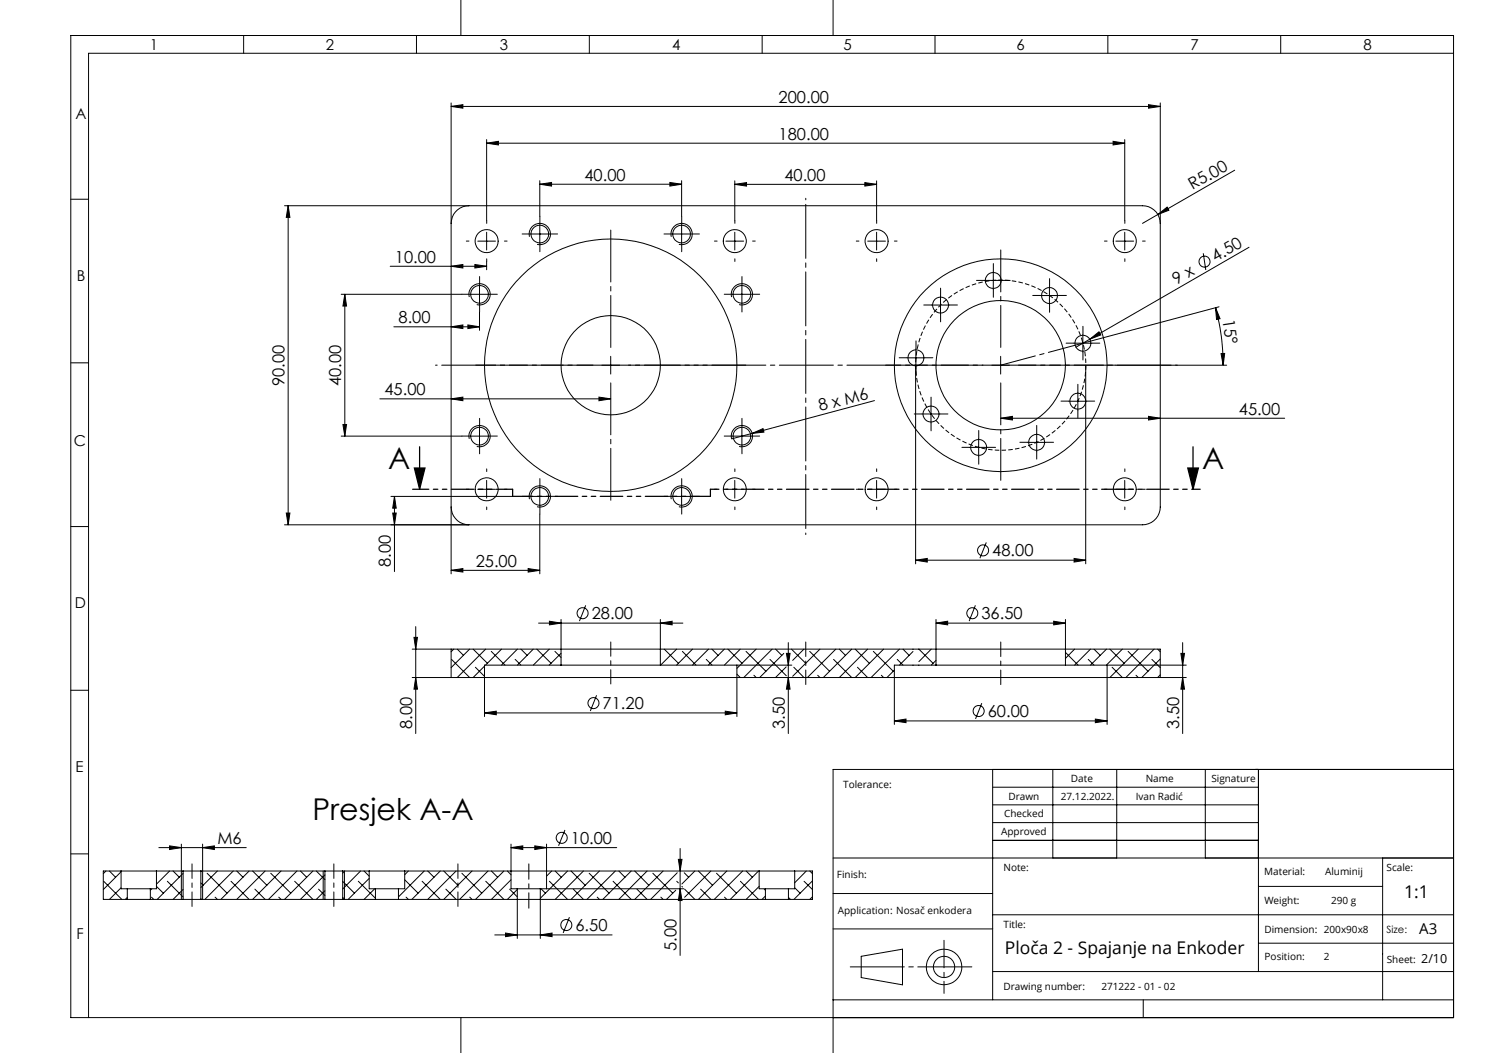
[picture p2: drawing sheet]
<svg xmlns="http://www.w3.org/2000/svg" width="420mm" height="297mm" viewBox="0 0 420 297" stroke-linecap="round" stroke-linejoin="round" font-family="sans-serif">
<g fill="none" stroke="#000" stroke-width=".28">
<path d="M20 10h390v277h-390zM68.7 10v5M117.5 10v5M130 0v10M166.2 10v5M215 10v5M235 0v10M263.7 10v5M312.5 10v5M361.2 10v5M410 15h-385v272M127.2 30l3.4-.5v1z"/>
<path d="M127.2 29v132.9M127.2 30h200.1M137.3 39.4v22.9M314 39.9l3.3 .5-3.3 .5zM317.3 39.4v22.9M324 29.5l3.3 .5-3.3 .5zM327.3 29v114a5 5 0 0 1-5 5h-242M20 56.2h5M80.3 58h242a5 5 0 0 1 5 5M81.3 58l.5 3.3h-1zM81.3 58v90M132.3 58a5 5 0 0 0-5.1 5"/>
<path d="M137.3 40.4l3.3-.5v1zM137.3 40.4h180M152.3 52l3.3-.5v1zM152.3 51v10M152.3 52h40M188.9 51.5l3.4 .5-3.4 .5zM192.3 51v10M207.3 52l3.3-.5v1zM207.3 51v11.3M207.3 52h40M243.9 51.5l3.4 .5-3.4 .5zM247.3 51v11.3"/>
<path d="M348.3 48l-21.7 12.5M110.1 75.1h27.2M127.2 75.1l3.4-.5v1zM133.9 74.6l3.4 .5-3.4 .5zM134.8 68h5M137.3 65.5v5M137.3 73.8v2.3M149.4 66.8a3 3 0 0 1 2.6-3.8 3 3 0 0 1 3.3 3.3 3 3 0 0 1-3.8 2.6M149.8 66h5M152.3 63.5v5M189.4 66.8a3 3 0 0 1 2.6-3.8 3 3 0 0 1 3.3 3.3 3 3 0 0 1-3.8 2.6M189.8 66h5"/>
<path d="M192.3 63.5v5M204.8 68h5M207.3 65.5v5M244.8 68h5M247.3 65.5v5M277.7 79.1h5M280.2 76.6v5M314.7 68h5.1M317.3 65.5v5M326.6 60.5l2.6-2.1 .5 .9zM326.6 60.5l-4.3 2.5M339.4 71.4l.7 4.8"/>
<path d="M352.3 69.7l-44.9 26M96.2 83h34.1M97.3 83l.5 3.3h-1.1zM97.3 83v40M111.1 92.2h24.2M127.2 92.2l3.4-.6v1.1zM132 91.6l3.3 .6-3.3 .5zM132.4 83.8a2.99 2.99 0 0 1 2.6-3.8 2.99 2.99 0 0 1 3.2 3.3 2.99 2.99 0 0 1-3.7 2.6M132.8 83h5M135.3 80.5v5M135.3 88v5.2M206.4 83.8a2.99 2.99 0 0 1 2.6-3.8 2.99 2.99 0 0 1 3.3 3.3 2.99 2.99 0 0 1-3.8 2.6"/>
<path d="M206.8 83h5M209.3 80.5v5M258.3 98.4v5M262.8 86h5M265.3 83.5v5M293.5 83.4h5M296 80.9v5M302.9 96.8h5M305.4 94.3v5M307.4 95.7l2.6-2.1 .5 .9zM307.4 95.7l-3.9 2.2M342.9 86.8l1.2 3.1-1 .2z"/>
<path d="M342.9 86.8l1.6 8 .5 8.2M343.9 86.5l-38.5 10.3M344.4 99.7h1l-.4 3.3zM20 102.3h5M96.7 119.7h1.1l-.5 3.3zM107.1 112.5h65.2M127.2 112.5l3.4-.5v1zM168.9 112l3.4 .5-3.4 .5zM169.8 103h5M172.3 100.5v5M246.7 113l-34.5 9.2M255.9 100.9h4.9"/>
<path d="M258.3 103v56M260.1 116.8h5M262.6 114.3v5M279.8 103h5M282.3 118l3.3-.6v1.1zM282.3 118h80.1M282.3 100.5v5M301.5 113.2h5M304 110.7v5M306.2 103v56M314.7 103h31.3M324 117.4l3.3 .6-3.3 .5z"/>
<path d="M96.2 123h34.1M132.4 123.8a2.99 2.99 0 0 1 2.6-3.8 2.99 2.99 0 0 1 3.2 3.3 2.99 2.99 0 0 1-3.7 2.6M132.8 123h5M134.8 138h5M135.3 120.5v5M137.3 135.5v5M152.3 137.5v5M192.3 137.5v5M204.8 138h5M206.8 123h5M207.3 135.5v5M209.3 120.5v5"/>
<path d="M212.2 122.2l3-1.3 .3 1zM212.2 122.2l-5.8 1.6a2.99 2.99 0 0 1 2.6-3.8 2.99 2.99 0 0 1 3.3 3.3 2.99 2.99 0 0 1-3.8 2.6M244.8 138h5M247.3 135.5v5M273.5 126.2h5.1M276 123.7v5M289.9 124.8h5M292.4 122.3v5M314.7 138h5.1M317.3 135.5v5M20 148.5h5M80.8 144.7h1l-.5 3.3z"/>
<path d="M110.3 140h34.3M110.8 144.7h1l-.5 3.3zM111.3 140v21.2M111.3 140l.5 3.3h-1zM127.2 143a5.1 5.1 0 0 0 5.1 5M149.4 140.8a2.99 2.99 0 0 1 2.6-3.8 2.99 2.99 0 0 1 3.2 3.3 2.99 2.99 0 0 1-3.7 2.6M149.8 140h5M152.3 145v16.9M189.4 140.8a2.99 2.99 0 0 1 2.6-3.8 2.99 2.99 0 0 1 3.2 3.3 2.99 2.99 0 0 1-3.7 2.6M189.8 140h5M258.3 158l3.2-.5v1zM258.3 158h47.9"/>
<path d="M278.2 153l-1.8 4.4M303 157.5l3.2 .5-3.2 .5zM116.8 179.8h1l-.5 3.3zM117.3 176.7v30.2M127.2 160.9l3.4-.5v1zM127.2 160.9h25.1M149 160.4l3.3 .5-3.3 .5zM151.9 175.8h40.7M155 175.2l3.3 .6-3.3 .4zM158.3 174.7v12.9M165.2 170.7l-1.8 4.5M186.3 175.8l3.3-.6v1z"/>
<path d="M186.3 174.7v12.9M264 175.8l3.3-.6v1zM264 175.8h36.5M264 174.7v12.9M275.1 170.7l-1.7 4.5M297.2 175.2l3.3 .6-3.3 .4zM300.5 174.7v12.9M20 194.7h5M116.3 183.1h142.9M116.3 191.1h218.3M117.3 191.1l.5 3.3h-1zM127.2 183.1v8"/>
<path d="M127.4 186l5.1 5.1M128 183.1l-.8 .7M129 183.1l1.7 1.8M132.5 183.1l-5.3 5.2M133.5 183.1l4 4M134.1 188.2l2.6 2.6M136.7 187.9l-3.2 3.2M137 183.1l-8 8M138.6 183.7l3.9 3.9M141.5 183.1l-4.6 4.5M145.3 186l1.6 1.6M145.9 183.1l-4.4 4.5"/>
<path d="M146.9 183.1l1.8 1.8M150.4 183.1l-4.5 4.5M151.4 183.1l4 4M154.9 183.1l-4.5 4.5M156.5 183.7l1.8 1.8M158.3 184.3l-3.4 3.3M158.3 187.6h28M158.3 187.6h-21.6v14.5M168.3 196.1l-1.8 4.5M186.4 183.1l-.1 .1M187.4 183.1l3.9 4M190.9 183.1l-4.6 4.5"/>
<path d="M192.5 183.7l3.8 3.9M195.3 183.1l-4.4 4.5M199.2 186l1.6 1.6M199.8 183.1l-4.5 4.5M200.8 183.1l1.8 1.8M204.3 183.1l-4.5 4.5M205.3 183.1l4 4M207.9 190.1l.9 1M207.9 187.6v14.5M208.8 183.1l-4.5 4.5M210.4 183.7l5.6 5.6M212.7 190.5l.6 .6"/>
<path d="M213.3 183.1l-5.4 5.4M217.2 186l4.6 4.6M217.8 183.1l-8 8M218.8 183.1l1.7 1.8M221.1 184.3l-6.8 6.8M221.8 188.1l-3 3M221.8 184.3h1l-.4 3.3zM222.4 191.1l.4 3.3h-1zM222.4 181.3v25.6M223.3 183.1l.1 .2M223.3 187.6h-37M223.6 183.4l3.7 3.7"/>
<path d="M223.9 188.2l2.9 2.9M226.8 183.1l-3.2 3.2M228.4 183.7l5.6 5.6M230.6 190.5l.7 .6M231.3 183.1l-7.7 7.6M235.1 186l5.1 5.1M235.8 183.1l-8 8M236.7 183.1l1.8 1.8M240.2 183.1l-8 8M241.2 183.1l4 4M241.9 188.2l2.8 2.9M244.7 183.1l-8 8"/>
<path d="M246.3 183.7l5.7 5.6M248.6 190.5l.6 .6M249.2 183.1l-8 8M252.3 189l-2.1 2.1M253.1 186l1.6 1.6M253.7 183.1l-8 8M254.7 183.1l1.7 1.8M257.5 183.8l-3.8 3.8M259.2 183.1l4 4M259.2 183.1h68.1v8M262.7 183.1l-3.5 3.5M264 186.3l-1.3 1.3"/>
<path d="M264 187.6h36.5M264 187.6h-11.7v16.7M276.9 198.3l-1.7 4.5M300.5 184l3.6 3.6M303.1 183.1l-2.6 2.6M307 186l1.6 1.6M307.6 183.1l-4.5 4.5M308.6 183.1l1.7 1.8M312.1 183.1l-4.5 4.5M312.3 187.6v16.7M313.1 183.1l4 4M313.7 188.2l2.9 2.9"/>
<path d="M316.6 183.1l-4.5 4.5M318.2 183.7l5.6 5.6M320.4 190.5l.7 .6M321.1 183.1l-8 8M324.9 186l2.4 2.3M325.5 183.1l-7.9 8M326.5 183.1l.8 .7M327.3 185.9l-5.2 5.2M327.3 190.4l-.8 .7M333.1 184.3h1l-.5 3.3zM333.6 191.1l.5 3.3h-1zM333.6 181.3v25.6"/>
<path d="M334.6 187.6h-34.1M136.7 201.1l3.3-.5v1zM136.7 201.1h71.2M204.6 200.6l3.3 .5-3.3 .5zM252.3 203.3l3.3-.5v1zM252.3 203.3h60M280 217v65M297 217v25M309 202.8l3.3 .5-3.3 .5zM315 217v25M340 217v25M355 217v57"/>
<path d="M410 217h-175v80M44.8 239.1h24.7M47.8 238.6l3.4 .5-3.4 .5zM51.2 238.1v15.6M57.1 239.1l3.4-.5v1zM57.1 238.1v15.6M144.1 239.1l3.4-.5v1zM144.1 238.1v12.6h1.8M144.1 239.1h29.9M150.8 238.6l3.4 .5-3.4 .5zM154.2 238.1v12.6M159.3 234.1l-1.7 4.4"/>
<path d="M191.8 239.3v30.2M280 222h75M280 237h75M280 227h75M280 232h75M20 240.8h5M29.2 248.6l5.2 5.1M29.9 245.7l-.8 .7M30.9 245.7l1.7 1.7M34.1 245.9l-5 5M34.1 250.4l-3.2 3.3M34.1 245.7h10"/>
<path d="M34.1 245.7v5h1.8M34.1 245.7h-5v8h6.8M35.9 253.1l-.6 .6M35.9 250.7h6.5M35.9 253.7h6.5M35.9 250.7v3M42.4 253.7h9.2M42.4 250.7v3M42.7 253l.7 .7M42.8 250.7l-.4 .4M44.1 245.7v5h-1.7M44.1 250l2 1.9"/>
<path d="M44.1 245.7h7.5M47.2 248.6l4.4 4.4M47.8 245.7l-3.7 3.7M48.8 245.7l1.8 1.7M51.6 250.9l-2.8 2.8M51.6 246.3l-7.3 7.4M51.6 253.7h5.1M51.6 245.7h5.1M51.6 245.7v8M56.7 253.7h35M56.7 245.7h35M56.7 245.7v8"/>
<path d="M56.7 253.5l.1 .2M56.7 249l.6 .7M56.8 245.7l-.1 .1M58.4 246.3l5.6 5.6M60.7 253l.6 .7M61.3 245.7l-4.6 4.6M65.2 248.6l5.1 5.1M65.8 245.7l-8 8M66.8 245.7l1.7 1.7M70.3 245.7l-8 8M71.3 245.7l4 4M71.9 250.8l2.9 2.9"/>
<path d="M74.8 245.7l-8 8M76.4 246.3l5.6 5.6M78.6 253l.7 .7M79.3 245.7l-8 8M83.1 248.6l5.2 5.1M83.7 245.7l-8 8M84.7 245.7l1.8 1.7M88.3 245.7l-8 8M89.2 245.7l2.5 2.4M89.9 250.8l1.8 1.8M91.2 245.7v8M91.7 246.8l-7 6.9"/>
<path d="M91.7 251.2l-2.5 2.5M91.7 253.7h5M91.7 245.7h5M91.7 245.7v8M96.7 253.1l.5 .6M96.7 248.6l3.3 3.3M96.7 245.7v8M96.7 253.7h9.2M96.7 245.7h7.4M97.2 245.7v8M97.2 245.7l-.5 .6M101.1 248.6l4.8 4.8"/>
<path d="M101.7 245.7l-5 5.1M102.7 245.7l1.4 1.4M104.1 247.8l-5.9 5.9M104.1 245.7h10.1M104.1 245.7v5h1.8M105.7 250.7l-3 3M105.9 250.7h6.5M105.9 253.7h6.5M105.9 250.7v3M112.4 253.7h103.5M112.4 250.7v3M114.2 248.1l3.7 3.8"/>
<path d="M114.2 245.7h99.9M114.2 245.7v5h-1.8M114.5 253l.7 .7M115.2 245.7l-1 1M119.1 248.6l5.1 5.1M119.7 245.7l-7.3 7.3M120.6 245.7l1.8 1.7M124.2 245.7l-8 8M125.2 245.7l4 4M125.8 250.8l2.9 2.9M128.7 245.7l-8.1 8M130.3 246.3l5.6 5.6"/>
<path d="M132.5 253l.6 .7M133.1 245.7l-7.9 8M137 248.6l5.1 5.1M137.7 245.7l-8.1 8M138.6 245.7l1.8 1.7M142.1 245.7l-8 8M143.1 245.7l1 1M143.8 250.8l2.1 2.2M144.1 248.1l-5.5 5.6M145.9 250.9l-2.8 2.8M145.9 250.7h6.5M145.9 250.7v14"/>
<path d="M152.4 250.7v14M152.6 250.7l1.2 1.2M155 248.6l5.1 5.1M155.6 245.7l-1.4 1.4M156.6 245.7l1.7 1.7M160.1 245.7l-7.7 7.7M160.6 258.7l-1.7 4.4M161.1 245.7l4 4M161.7 250.8l2.9 2.9M164.6 245.7l-8 8M166.2 246.3l5.6 5.6M168.5 253l.6 .7"/>
<path d="M169.1 245.7l-8 8M172.9 248.6l5.1 5.1M173.6 245.7l-8 8M174.6 245.7l1.7 1.7M178 245.7l-8 8M179 245.7l4 4M179.7 250.8l2.8 2.9M182.5 245.7l-7.9 8M184.1 246.3l5.7 5.6M186.4 253l.6 .7M187 245.7l-8 8M190.6 251.1l-2.6 2.6"/>
<path d="M190.9 248.6l.4 .4M191 246.2l-7.5 7.5M191.3 242.4h1.1l-.6 3.3zM191.8 250.7l.6 3.3h-1.1zM192.3 250l.2 .2M192.9 250.7h-40.5M193 246.2l1.2 1.2M193.1 250.8l2.9 2.9M196 245.7l-3.7 3.6M197 245.7l4 4M197.6 250.8l2.9 2.9M200.5 245.7l-7.4 7.4"/>
<path d="M202.1 246.3l5.6 5.6M204.4 253l.6 .7M205 245.7l-8 8M208.8 248.6l5.2 5.1M209.5 245.7l-8 8M210.5 245.7l1.7 1.7M214 245.7l-8 8M214.1 245.7h10.1M214.1 245.7v5h1.8M214.1 250l-3.6 3.7M215.6 250.8l.3 .3M215.9 250.7h6.5"/>
<path d="M215.9 253.7h6.5M215.9 252.7l-1 1M215.9 250.7v3M222.4 253.1l.6 .6M222.4 250.7v3M222.4 250.7h.1M224.2 250.4l1.5 1.5M224.2 245.7v5h-1.8M224.2 245.7h5v8h-6.8M226.8 248.6l2.4 2.3M227.4 245.7l-3.2 3.3M228.4 245.7l.8 .7"/>
<path d="M229.2 248.5l-5.3 5.2M229.2 252.9l-.8 .8M235 242h175M235 252h45M280 258h130M355 250h35M390 242v40M139.6 263.7h33M142.6 263.2l3.3 .5-3.3 .5zM152.4 263.7l3.3-.5v1zM235 262h45M242.9 269.7l11.7-2v10.1l-11.7-2.1z"/>
<path d="M280 274h130M355 266h55M130 287v10M235 282h175M322.5 282v5"/>
<circle cx="137.3" cy="68" r="3.3"/>
<circle cx="152.3" cy="66" r="2.5"/>
<circle cx="192.3" cy="66" r="2.49"/>
<circle cx="207.3" cy="68" r="3.3"/>
<circle cx="247.3" cy="68" r="3.3"/>
<circle cx="280.2" cy="79.1" r="2.26"/>
<circle cx="317.3" cy="68" r="3.3"/>
<circle cx="339.8" cy="73.8" r="1.55"/>
<circle cx="135.3" cy="83" r="2.5"/>
<circle cx="209.3" cy="83" r="2.49"/>
<circle cx="265.3" cy="86" r="2.25"/>
<circle cx="296" cy="83.4" r="2.24"/>
<circle cx="305.4" cy="96.8" r="2.25"/>
<circle cx="172.3" cy="103" r="35.6"/>
<circle cx="172.3" cy="103" r="14"/>
<circle cx="258.4" cy="100.9" r="2.24"/>
<circle cx="262.6" cy="116.8" r="2.26"/>
<circle cx="282.3" cy="103" r="30"/>
<circle cx="282.3" cy="103" r="18.2"/>
<circle cx="304" cy="113.1" r="2.26"/>
<circle cx="135.2" cy="123" r="2.49"/>
<circle cx="137.3" cy="138" r="3.3"/>
<circle cx="207.3" cy="138" r="3.3"/>
<circle cx="209.3" cy="123" r="2.5"/>
<circle cx="247.3" cy="138" r="3.3"/>
<circle cx="276" cy="126.2" r="2.26"/>
<circle cx="292.4" cy="124.8" r="2.24"/>
<circle cx="317.3" cy="138" r="3.2"/>
<circle cx="152.3" cy="140" r="2.5"/>
<circle cx="192.3" cy="140" r="2.5"/>
<circle cx="277.3" cy="155.2" r="1.56"/>
<circle cx="164.3" cy="173" r="1.55"/>
<circle cx="274.3" cy="173" r="1.55"/>
<circle cx="167.4" cy="198.3" r="1.55"/>
<circle cx="276" cy="200.5" r="1.55"/>
<circle cx="158.4" cy="236.3" r="1.55"/>
<circle cx="159.7" cy="260.9" r="1.55"/>
<circle cx="266.3" cy="272.7" r="5"/>
<circle cx="266.3" cy="272.7" r="3"/>
</g>
<path d="M116.9 132h3l-1.5 6zM118.4 126v12M335 132h3l-1.5 6zM336.5 126v12" fill="none" stroke="#000" stroke-width=".35"/>
<path d="M305.2 96a24 24 0 0 0-40.2-9.7 24 24 0 0 0 11 39.9 24 24 0 0 0 29.6-28.9l-.4-1.3" fill="none" stroke="#000" stroke-width=".28" stroke-dasharray="1.3 .6" stroke-dashoffset=".5" stroke-linecap="butt"/>
<path d="M149.2 243.7v12.5" fill="none" stroke="#000" stroke-width=".28" stroke-dasharray="15.2 1.3 1.3 1.3" stroke-dashoffset="10.9"/>
<path d="M227.3 193.1v-12M282.3 193.1v-12M54.2 255.7v-12M94.2 255.7v-12M129.2 255.7v-12" fill="none" stroke="#000" stroke-width=".28" stroke-dasharray="15.2 1.3 1.3 1.3" stroke-dashoffset="11.1"/>
<path d="M172.3 192.9v-11.8" fill="none" stroke="#000" stroke-width=".28" stroke-dasharray="15.2 1.3 1.3 1.3" stroke-dashoffset="11.2"/>
<path d="M227.3 150.8v-94.9" fill="none" stroke="#000" stroke-width=".28" stroke-dasharray="15.2 1.3 1.3 1.3" stroke-dashoffset="-1.7"/>
<path d="M122.8 103h209.3" fill="none" stroke="#000" stroke-width=".28" stroke-dasharray="15.2 1.3 1.3 1.3" stroke-dashoffset="-1.8"/>
<path d="M338.5 138h-138.1" fill="none" stroke="#000" stroke-width=".35" stroke-dasharray="6.3 1.3 1.3 1.3 1.3 1.3" stroke-dashoffset="3.9"/>
<path d="M144.6 138v2M200.4 138v2" fill="none" stroke="#000" stroke-width=".35" stroke-dasharray="6.3 1.3 1.3 1.3 1.3 1.3"/>
<path d="M200.4 140h-55.8" fill="none" stroke="#000" stroke-width=".35" stroke-dasharray="6.3 1.3 1.3 1.3 1.3 1.3" stroke-dashoffset=".7"/>
<path d="M144.6 138h-28.2" fill="none" stroke="#000" stroke-width=".35" stroke-dasharray="6.3 1.3 1.3 1.3 1.3 1.3" stroke-dashoffset="1.8"/>
<path d="M305.5 96.8l-23.2 6.2" fill="none" stroke="#000" stroke-width=".28" stroke-dasharray="15.2 1.3 1.3 1.3" stroke-dashoffset="5.1"/>
<path d="M275.2 272.7h-36.5" fill="none" stroke="#000" stroke-width=".28" stroke-dasharray="15.2 1.3 1.3 1.3" stroke-dashoffset="-1.1"/>
<path d="M266.3 265.2v15" fill="none" stroke="#000" stroke-width=".28" stroke-dasharray="15.2 1.3 1.3 1.3" stroke-dashoffset="7.5"/>
<g fill="none" stroke="#000" stroke-width=".28" stroke-dasharray="15.2 1.3 1.3 1.3">
<path d="M132.3 68h-.8M137.3 63v-.8M137.3 73v.7M142.3 68h.7M149.8 66h-2.5M152.3 63.5v-2.5M152.3 68.5v2.5M154.8 66h2.5M189.8 66h-2.5M192.3 63.5v-2.5M192.3 68.5v2.5M194.8 66h2.5"/>
<path d="M202.3 68h-.8M207.3 63v-.8M207.3 73v.7M212.3 68h.7M242.3 68h-.8M247.3 63v-.8M247.3 73v.7M252.3 68h.7M277.7 79.1h-2.3M280.2 76.6v-2.3M282.7 79.1h2.2M312.3 68h-.8"/>
<path d="M317.3 63v-.8M317.3 73v.7M322.3 68h.7M132.8 83h-2.5M135.3 80.5v-2.5M135.3 85.5v2.5M137.8 83h2.5M206.8 83h-2.5M209.3 80.5v-2.5M209.3 85.5v2.5M211.8 83h2.5M258.4 98.4v-2.2"/>
<path d="M262.8 86h-2.2M265.3 83.5v-2.2M265.3 88.5v2.3M267.8 86h2.3M280.2 81.6v2.2M293.5 83.3h-2.2M296 80.8v-2.2M296 85.8v2.3M298.5 83.3h2.3M303 96.8h-2.3M305.5 94.3v-2.3M305.5 99.3v2.2"/>
<path d="M308 96.8h2.2M255.9 100.9h-2.3M258.4 103.4v2.3M260.1 116.8h-2.2M260.9 100.9h2.2M262.6 114.3v-2.3M262.6 119.3v2.2M265.1 116.8h2.3M301.5 113.1h-2.2M304 110.6v-2.2M304 115.6v2.3M306.5 113.1h2.3"/>
<path d="M132.3 138h-.8M132.8 123h-2.5M135.3 120.5v-2.5M135.3 125.5v2.5M137.3 133v-.8M137.8 123h2.5M142.3 138h.7M149.8 140h-2.5M152.3 137.5v-2.5M154.8 140h2.5M189.8 140h-2.5M192.3 137.5v-2.5"/>
<path d="M194.8 140h2.5M202.3 138h-.8M206.8 123h-2.5M207.3 133v-.8M209.3 120.5v-2.5M209.3 125.5v2.5M211.8 123h2.5M212.3 138h.7M242.3 138h-.8M247.3 133v-.8M252.3 138h.7M273.6 126.2h-2.3"/>
<path d="M276.1 123.7v-2.3M276.1 128.7v2.2M278.6 126.2h2.2M289.9 124.7h-2.2M292.4 122.2v-2.2M292.4 127.2v2.3M294.9 124.7h2.3M312.3 138h-.8M317.3 133v-.8M322.3 138h.7M137.3 143v.7M152.3 142.5v2.5"/>
<path d="M192.3 142.5v2.5M207.3 143v.7M247.3 143v.7M317.3 143v.7"/>
</g>
<path d="M172.3 98v-33.1M167.3 103h-33.1M172.3 108v33.1M177.3 103h33.1" fill="none" stroke="#000" stroke-width=".28" stroke-dasharray="15.2 1.3 1.3 1.3" stroke-dashoffset=".6"/>
<path d="M282.3 98v-27.5M277.3 103h-27.5M282.3 108v27.5M287.3 103h27.5" fill="none" stroke="#000" stroke-width=".28" stroke-dasharray="15.2 1.3 1.3 1.3" stroke-dashoffset="3.4"/>
<g fill="#000">
<path d="M212.2 122.2l3-1.3 .3 1z"/>
<path d="M127.2 30l3.4-.5v1zM324 29.5l3.3 .5-3.3 .5zM207.3 52l3.3-.5v1zM243.9 51.5l3.4 .5-3.4 .5zM137.3 40.4l3.3-.5v1zM314 39.9l3.3 .5-3.3 .5zM152.3 52l3.3-.5v1zM188.9 51.5l3.4 .5-3.4 .5zM155 175.2l3.3 .6-3.3 .4zM186.3 175.8l3.3-.6v1zM136.7 201.1l3.3-.5v1zM204.6 200.6l3.3 .5-3.3 .5zM264 175.8l3.3-.6v1zM297.2 175.2l3.3 .6-3.3 .4zM252.3 203.3l3.3-.5v1zM309 202.8l3.3 .5-3.3 .5z"/>
<path d="M81.3 58l.5 3.3h-1zM80.8 144.7h1l-.5 3.3zM97.3 83l.5 3.3h-1.1zM96.7 119.7h1.1l-.5 3.3zM116.8 179.8h1l-.5 3.3zM117.3 191.1l.5 3.3h-1z"/>
<path d="M133.9 74.6l3.4 .5-3.4 .5zM127.2 75.1l3.4-.5v1zM132 91.6l3.3 .6-3.3 .5zM127.2 92.2l3.4-.6v1.1zM149 160.4l3.3 .5-3.3 .5zM127.2 160.9l3.4-.5v1zM168.9 112l3.4 .5-3.4 .5zM127.2 112.5l3.4-.5v1zM324 117.4l3.3 .6-3.3 .5zM282.3 118l3.3-.6v1.1zM57.1 239.1l3.4-.5v1zM47.8 238.6l3.4 .5-3.4 .5zM152.4 263.7l3.3-.5v1zM142.6 263.2l3.3 .5-3.3 .5z"/>
<path d="M326.6 60.5l3.1-1.2-.5-.9zM307.4 95.7l3.1-1.2-.5-.9z"/>
<path d="M344.4 99.7h1l-.4 3.3zM342.9 86.8l1.2 3.1-1 .2z"/>
<path d="M335 132h3l-1.5 6zM116.9 132h3l-1.5 6z"/>
<path d="M111.3 140l.5 3.3h-1zM110.8 144.7h1l-.5 3.3z"/>
<path d="M258.3 158l3.2-.5v1zM303 157.5l3.2 .5-3.2 .5z"/>
<path d="M333.6 191.1l.5 3.3h-1zM333.1 184.3h1l-.5 3.3zM222.4 191.1l.4 3.3h-1zM221.8 184.3h1l-.4 3.3zM191.8 250.7l.6 3.3h-1.1zM191.3 242.4h1.1l-.6 3.3z"/>
<path d="M150.8 238.6l3.4 .5-3.4 .5zM144.1 239.1l3.4-.5v1z"/>
</g>
<g font-size="8.5">
<text x="109.4" y="132.3">A</text>
<text x="339.1" y="132.3">A</text>
<text x="88.1" y="231.2">Presjek A-A</text>
</g>
<g font-size="4.9">
<text x="396.1" y="253.2">1:1</text>
<text x="283.5" y="269">Ploča 2 - Spajanje na Enkoder</text>
</g>
<g font-size="4.7">
<text x="219.6" y="29">200.00</text>
<text x="219.6" y="39.3">180.00</text>
<text x="164.9" y="50.9">40.00</text>
<text x="221.2" y="51">40.00</text>
<text x="336.4" y="53.7" transform="rotate(-30 336.4 53.7)">R5.00</text>
<text x="111.4" y="74.1">10.00</text>
<text x="342.9" y="74" transform="rotate(-30 342.9 74)">4.50</text>
<text x="331.9" y="80.3" transform="rotate(-30 331.9 80.3)">9 x</text>
<text x="112.4" y="91.1">8.00</text>
<text x="344.8" y="90.1" transform="rotate(82 344.8 90.1)">15°</text>
<text x="80.3" y="109" transform="rotate(-90 80.3 109)">90.00</text>
<text x="96.2" y="109" transform="rotate(-90 96.2 109)">40.00</text>
<text x="108.5" y="111.5">45.00</text>
<text x="231.4" y="116" transform="rotate(-15 231.4 116)">8 x M6</text>
<text x="349.5" y="116.9">45.00</text>
<text x="110.3" y="159.9" transform="rotate(-90 110.3 159.9)">8.00</text>
<text x="134.2" y="159.8">25.00</text>
<text x="279.9" y="156.9">48.00</text>
<text x="166.9" y="174.6">28.00</text>
<text x="276.8" y="174.6">36.50</text>
<text x="170" y="200">71.20</text>
<text x="278.6" y="202.2">60.00</text>
<text x="116.3" y="205.6" transform="rotate(-90 116.3 205.6)">8.00</text>
<text x="221.3" y="205.6" transform="rotate(-90 221.3 205.6)">3.50</text>
<text x="332.6" y="205.6" transform="rotate(-90 332.6 205.6)">3.50</text>
<text x="61.3" y="238.1">M6</text>
<text x="161" y="238">10.00</text>
<text x="162.3" y="262.6">6.50</text>
<text x="190.9" y="268.2" transform="rotate(-90 190.9 268.2)">5.00</text>
</g>
<g font-size="4.2">
<text x="42.3" y="14.1">1</text>
<text x="92" y="14.1">2</text>
<text x="141" y="14.2">3</text>
<text x="189.6" y="14.2">4</text>
<text x="238" y="14.2">5</text>
<text x="286.7" y="14.2">6</text>
<text x="335.8" y="14.2">7</text>
<text x="384.6" y="14.2">8</text>
<text x="21.3" y="33.4">A</text>
<text x="21.7" y="79.3">B</text>
<text x="20.9" y="125.8">C</text>
<text x="21.1" y="171.4">D</text>
<text x="21.3" y="217.6">E</text>
<text x="400.3" y="263.3">A3</text>
<text x="21.6" y="265">F</text>
</g>
<text font-size="3.5" x="400.9" y="271.6">2/10</text>
<g font-size="2.8">
<text x="302.1" y="220.6">Date</text>
<text x="323.2" y="220.6">Name</text>
<text x="341.7" y="220.6">Signature</text>
<text x="237.8" y="222.3">Tolerance:</text>
<text x="284.5" y="225.7">Drawn</text>
<text x="299.2" y="225.7">27.12.2022.</text>
<text x="320.4" y="225.7">Ivan Radić</text>
<text x="283.2" y="230.4">Checked</text>
<text x="282.4" y="235.5">Approved</text>
<text x="283.1" y="245.8">Note:</text>
<text x="391.1" y="245.5">Scale:</text>
<text x="236.1" y="247.6">Finish:</text>
<text x="356.6" y="246.9">Material:</text>
<text x="373.7" y="246.9">Aluminij</text>
<text x="236.3" y="257.7">Application: Nosač enkodera</text>
<text x="356.6" y="255">Weight:</text>
<text x="375.5" y="255">290 g</text>
<text x="283" y="261.8">Title:</text>
<text x="356.6" y="263.3">Dimension: 200x90x8</text>
<text x="391.1" y="263">Size:</text>
<text x="356.7" y="270.9">Position:</text>
<text x="373.4" y="270.9">2</text>
<text x="391.2" y="271.5">Sheet:</text>
<text x="283.1" y="279.2">Drawing number:</text>
<text x="310.7" y="279.2">271222 - 01 - 02</text>
</g>
</svg>
